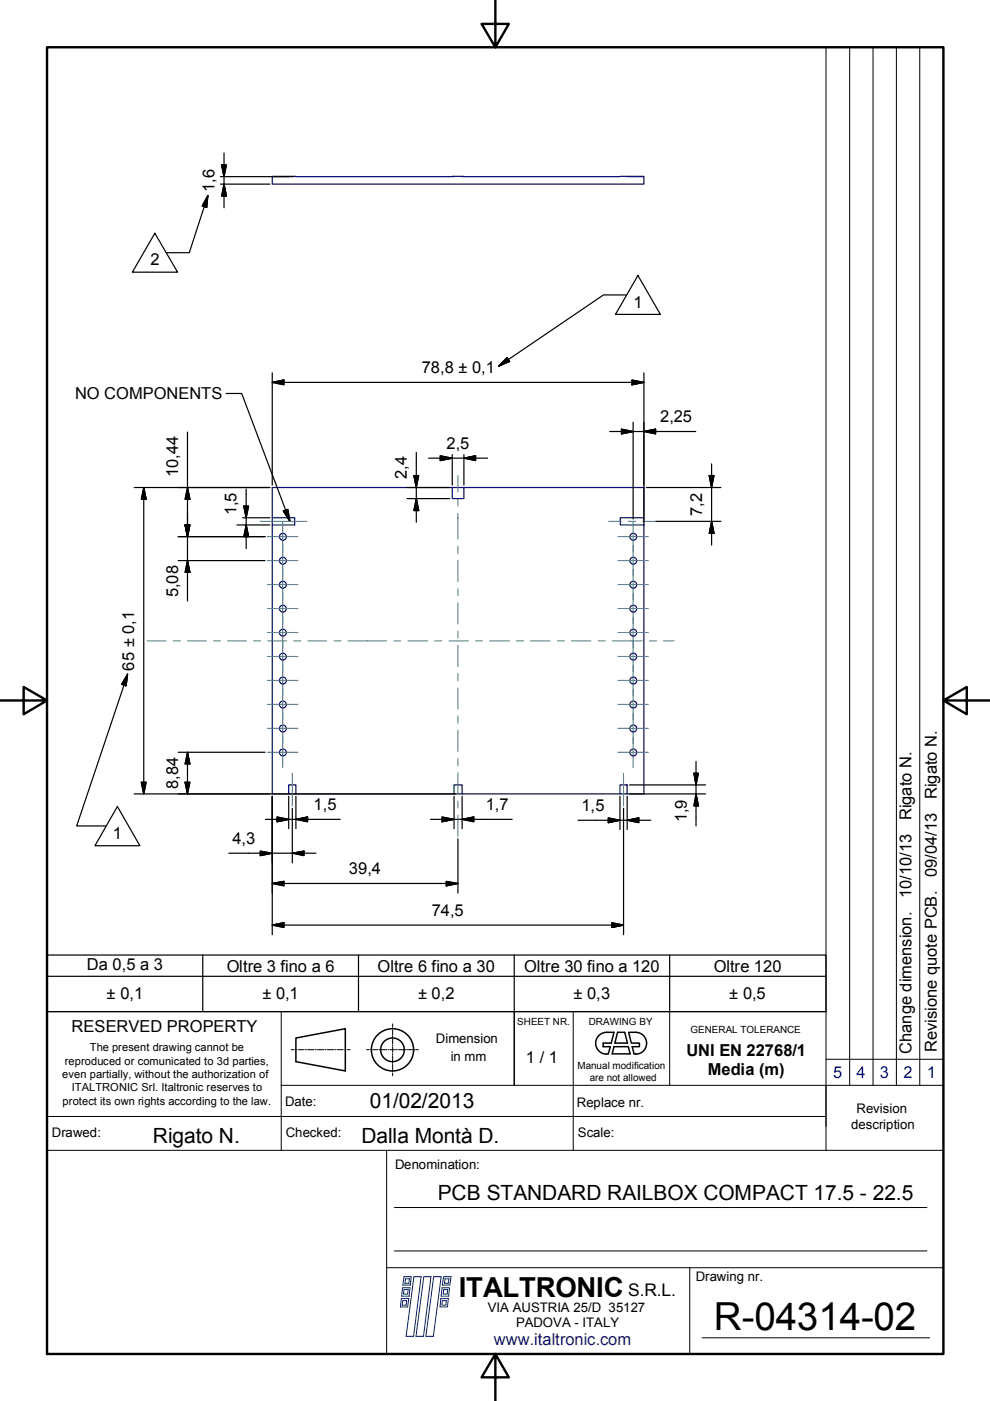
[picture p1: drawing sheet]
<svg xmlns="http://www.w3.org/2000/svg" width="210mm" height="297mm" viewBox="0 0 210 297" stroke-linecap="round" stroke-linejoin="round" font-family="sans-serif">
<!-- layer: Spigoli visibili(ISO) -->
<g fill="none" stroke="#000080" stroke-width=".25">
<path d="M61.2 37.4h-3.5v1.6h78.8v-1.5h-78.8M96.3 37.4l-.4 .1M98 37.4l.4 .1M133 37.4l3.5 .1M57.7 109.8h4.8v1.5h-4.8M95.9 103.4h-38.2v64.9h3.5M95.9 103.4h2.5v2.3h-2.5zM98.4 103.4h38.1v6.4M131.5 109.8h5v1.5h-5zM136.5 111.3v57h-3.5M61.2 166.4h1.5v1.9h-1.5zM62.7 168.3h68.7"/>
<path d="M96.3 168.3v-1.9h1.7v1.9M131.4 166.4h1.6v1.9h-1.6z"/>
<circle cx="60" cy="113.8" r=".73"/>
<circle cx="60" cy="118.9" r=".73"/>
<circle cx="134.3" cy="113.8" r=".73"/>
<circle cx="134.3" cy="118.9" r=".73"/>
<circle cx="60" cy="139.2" r=".73"/>
<circle cx="60" cy="134.1" r=".73"/>
<circle cx="60" cy="129" r=".73"/>
<circle cx="60" cy="124" r=".73"/>
<circle cx="134.3" cy="129" r=".73"/>
<circle cx="134.3" cy="124" r=".73"/>
<circle cx="134.3" cy="134.1" r=".73"/>
<circle cx="134.3" cy="139.2" r=".73"/>
<circle cx="60" cy="149.4" r=".73"/>
<circle cx="60" cy="144.3" r=".73"/>
<circle cx="60" cy="154.4" r=".73"/>
<circle cx="60" cy="159.5" r=".73"/>
<circle cx="134.3" cy="159.5" r=".73"/>
<circle cx="134.3" cy="149.4" r=".73"/>
<circle cx="134.3" cy="144.3" r=".73"/>
<circle cx="134.3" cy="154.4" r=".73"/>
</g>
<!-- layer: Bordo_0 -->
<path d="M10 10h190v277.1h-190zM105 0v10l-2.9-4.9h5.8l-2.9 4.9M0 148.5h10l-5-2.8v5.7l5-2.9M200 148.5l5 2.9v-5.7l-5 2.8h10M105 287.1l2.9 4.9h-5.8l2.9-4.9v9.9" fill="none" stroke="#000" stroke-width=".51"/>
<!-- layer: Geometria schizzo(ISO) -->
<path d="M10 202.5h165.1v12h-165.1zM10 207h165.1M43 202.5v12M76 202.5v12M109 202.5v12M142 202.5v12" fill="none" stroke="#000" stroke-width=".25"/>
<!-- layer: AM_0 -->
<g fill="none" stroke="#000" stroke-width=".32">
<path d="M109 214.5v15.6M130.9 218.9h1.6l.5 2.3h-2.6zM62.7 220.1l10.5-2v9l-10.5-2zM128.7 223.4h.3l.4-1.5h-1.5v-.7h1.7l.6-2.3a3.4 3.4 0 0 0-3.4 .8 2.32 2.32 0 0 0-.3 2.5 2.32 2.32 0 0 0 2.1 1.3M130.2 221.9h3l.4 1.5h-3.8zM134.8 223.4h-.4l-.4-1.5h1.6v-.7h-1.7l-.6-2.3a3.4 3.4 0 0 1 3.3 .8 2.32 2.32 0 0 1 .3 2.5 2.32 2.32 0 0 1-2.1 1.3"/>
<circle cx="83.2" cy="222.6" r="4.5"/>
<circle cx="83.2" cy="222.6" r="2.51"/>
</g>
<!-- layer: AM_7 -->
<g fill="none" stroke="#000" stroke-width=".21">
<path d="M83.2 217.1v.6M83.2 217.9v.2M83.2 218.4v1.1M83.2 219.7v.2M61.7 222.6h.7M62.6 222.6h.3M63.2 222.6h1.3M64.7 222.6h.3M65.2 222.6h1.3M66.8 222.6h.3M67.3 222.6h1.3M68.9 222.6h.3"/>
<path d="M69.4 222.6h1.3M71 222.6h.2M71.5 222.6h1.3M73.1 222.6h.2M73.6 222.6h.6M77.7 222.6h.6M78.5 222.6h.2M79 222.6h1.1M80.4 222.6h.2M80.8 222.6h1.2M82.2 222.6h.2M82.7 222.6h1.1"/>
<path d="M83.2 220.2v1.1M83.2 221.5v.3M83.2 222v1.1M83.2 223.4v.2M83.2 223.8v1.2M83.2 225.2v.3M83.2 225.7v1.1M83.2 227.1v.2M83.2 227.5v.6M84 222.6h.3M84.5 222.6h1.2M85.9 222.6h.2"/>
<path d="M86.3 222.6h1.2M87.7 222.6h.2M88.1 222.6h.6"/>
</g>
<!-- layer: AM_0 -->
<g fill="none" stroke="#000" stroke-width=".21">
<path d="M180.1 10v220.1M185.1 10v220.1M190.1 10v220.1M195 10v220.1M59.6 214.5v29.4M121.5 214.5v29.4M142 214.5v15.6M175.1 214.5h-165.1v72.6h190v-277.1h-24.9v233.9M10 236.7h165.1M59.6 230.1h140.4M175.1 224.6h24.9M10 243.9h190"/>
<path d="M82 243.9v43.2M83.6 256h112.9M82 268.8h118M83.6 265.2h112.9M146.2 268.8v18.3M148.8 283.6h48.3"/>
</g>
<g fill="none" stroke="#001f7f" stroke-width=".21">
<path d="M85.1 275.3h1.6l-.3 1.8h-1.5zM85.3 273h1.6l-.2 1.8h-1.5zM85.4 275.8h.8l-.1 .9h-.8zM85.7 270.7h1.5l-.2 1.8h-1.6zM85.7 273.4h.9l-.2 1h-.9zM86 271.1h.8l-.1 1h-.8zM87.8 270.7h1.5l-1.6 12.6h-1.6zM89.9 270.7h1.5l-1.6 12.6h-1.6zM91.9 270.7h1.6l-1.6 12.6h-1.6zM93.5 275.3h1.6l-.2 1.8h-1.6zM93.7 273h1.6l-.2 1.8h-1.6zM93.8 275.8h.8v.9h-.9z"/>
<path d="M94 273.4h.9l-.1 1h-.8zM94 270.7h1.6l-.2 1.8h-1.6zM94.4 271.1h.8l-.1 1h-.9z"/>
</g>
<!-- layer: Quote(ISO) -->
<g fill="none" stroke="#000" stroke-width=".25">
<path d="M46.7 39h10.5M46.7 37.5h15.5M47 35h1l-.5 2.5zM47.5 39l.5 2.6h-1zM47.5 32.4v11.7M57.7 79v23.9M136.5 79v31.5M39.8 91.6v35.8M57.7 81.1l2.5-.5v1zM57.7 81.1h78.8M88.3 95.9v14.8M90.9 97.1h12.5"/>
<path d="M93.3 96.6l2.6 .5-2.6 .5zM95.9 96.4v6.5M98.4 97.1l2.4-.5v1zM98.4 96.4v6.5M129.3 91.5h18.2M131.8 91l2.4 .5-2.4 .5zM134 80.6l2.5 .5-2.5 .5zM134.2 89.5v20.5M136.5 91.5l2.5-.5v1zM150.9 98.3v17.3M28.4 103.4h28.8M30.5 103.4l.5 2.4h-1z"/>
<path d="M30.5 103.4v64.9M37.8 113.8h18.4M37.8 118.9h18.4M39.2 111.3h1.1l-.5 2.5zM39.8 118.9l.5 2.4h-1.1zM39.8 103.4l.5 2.4h-1.1zM50.2 111.3h7M51.4 109.8h5.8M51.7 107.3h1l-.5 2.5zM52.2 111.3l.5 2.5h-1zM52.2 103.7v12.6M86.3 103.4h9.1"/>
<path d="M86.3 105.7h9.1M87.8 100.8h1l-.5 2.6zM88.3 105.7l.5 2.6h-1zM136.5 110.7v.1M137 103.4h15.8M139 110.5h13.8M150.4 100.8h1l-.5 2.6zM150.9 110.5l.5 2.6h-1zM37.8 159.5h18.4M39.8 159.5l.5 2.5h-1.1zM39.8 159.5v8.8M28.4 168.3h33.5"/>
<path d="M30 165.8h1l-.5 2.5zM39.2 165.8h1.1l-.5 2.5zM56.3 173.7h15.8M57.7 168.8v29.4M58.7 173.2l2.5 .5-2.5 .5zM61.2 168.8v6.9M62 171.4v11.5M62.1 168.3h34.5M62.7 173.7l2.5-.5v1zM62.7 168.8v6.9M91.2 173.7h17.4M93.7 173.2l2.6 .5-2.6 .5z"/>
<path d="M96.3 168.8v6.9M97.1 177.8v11.5M98 173.7l2.5-.5v1zM98 168.8v6.9M122.6 173.9h15.4M129 173.4l2.4 .5-2.4 .5zM131.4 168.8v7.1M132.2 171.4v26.8M133 173.9l2.4-.5v1zM133 168.8v7.1M133.5 168.3h16.1M133.5 166.4h16.1"/>
<path d="M147.1 163.9h1l-.5 2.5zM147.6 168.3l.5 2.6h-1zM147.6 161.5v13.6M48.5 180.9h18.5M55.2 180.5l2.5 .4-2.5 .5zM57.7 187.3l2.5-.4v.9zM57.7 196.1l2.5-.5v1zM57.7 187.3h39.4M57.7 196.1h74.5M62 180.9l2.5-.4v.9zM94.6 186.9l2.5 .4-2.5 .5zM129.7 195.6l2.5 .5-2.5 .5z"/>
</g>
<g fill="#000" stroke="#000" stroke-width=".25">
<path d="M47 35l.5 2.5zM47 35h1l-.5 2.5zM47.5 39l.5 2.6zM47.5 39l.5 2.6h-1zM57.7 81.1l2.5-.5zM57.7 81.1l2.5-.5v1zM93.3 97.6l2.6-.5zM93.3 96.6l2.6 .5-2.6 .5zM98.4 97.1l2.4-.5zM98.4 97.1l2.4-.5v1zM131.8 92l2.4-.5zM131.8 91l2.4 .5-2.4 .5z"/>
<path d="M134 81.6l2.5-.5zM134 80.6l2.5 .5-2.5 .5zM136.5 91.5l2.5-.5zM136.5 91.5l2.5-.5v1zM30.5 103.4l.5 2.4zM30.5 103.4l.5 2.4h-1zM39.2 111.3l.6 2.5zM39.2 111.3h1.1l-.5 2.5zM39.8 103.4l.5 2.4zM39.8 103.4l.5 2.4h-1.1zM51.7 107.3l.5 2.5zM51.7 107.3h1l-.5 2.5z"/>
<path d="M52.2 111.3l.5 2.5zM52.2 111.3l.5 2.5h-1zM87.8 100.8l.5 2.6zM87.8 100.8h1l-.5 2.6zM88.3 105.7l.5 2.6zM88.3 105.7l.5 2.6h-1zM150.4 100.8l.5 2.6zM150.4 100.8h1l-.5 2.6zM150.9 110.5l.5 2.6zM150.9 110.5l.5 2.6h-1zM39.8 118.9l.5 2.4zM39.8 118.9l.5 2.4h-1.1z"/>
<path d="M30 165.8l.5 2.5zM30 165.8h1l-.5 2.5zM39.2 165.8l.6 2.5zM39.2 165.8h1.1l-.5 2.5zM39.8 159.5l.5 2.5zM39.8 159.5l.5 2.5h-1.1zM58.7 174.2l2.5-.5zM58.7 173.2l2.5 .5-2.5 .5zM62.7 173.7l2.5-.5zM62.7 173.7l2.5-.5v1zM93.7 174.2l2.6-.5zM93.7 173.2l2.6 .5-2.6 .5z"/>
<path d="M98 173.7l2.5-.5zM98 173.7l2.5-.5v1zM129 174.4l2.4-.5zM129 173.4l2.4 .5-2.4 .5zM133 173.9l2.4-.5zM133 173.9l2.4-.5v1zM147.1 163.9l.5 2.5zM147.1 163.9h1l-.5 2.5zM147.6 168.3l.5 2.6zM147.6 168.3l.5 2.6h-1zM55.2 181.4l2.5-.5zM55.2 180.5l2.5 .4-2.5 .5z"/>
<path d="M57.7 187.3l2.5-.4zM57.7 187.3l2.5-.4v.9zM57.7 196.1l2.5-.5zM57.7 196.1l2.5-.5v1zM62 180.9l2.5-.4zM62 180.9l2.5-.4v.9zM94.6 187.8l2.5-.5zM94.6 186.9l2.5 .4-2.5 .5zM129.7 196.6l2.5-.5zM129.7 195.6l2.5 .5-2.5 .5z"/>
</g>
<!-- layer: Centro(ISO) -->
<g fill="none" stroke="#408080" stroke-width=".21">
<path d="M56.7 113.8h6.5M56.7 118.9h6.5M59.9 110.5v6.5M59.9 115.6v6.5M131 113.8h6.5M131 118.9h6.5M134.2 110.5v6.5M134.2 115.6v6.5M56.7 123.9h6.5M56.7 129h6.5M56.7 134.1h6.5M56.7 139.2h6.5"/>
<path d="M59.9 120.7v6.5M59.9 125.8v6.5M59.9 130.9v6.4M59.9 135.9v6.5M131 123.9h6.5M131 129h6.5M131 134.1h6.5M131 139.2h6.5M134.2 120.7v6.5M134.2 125.8v6.5M134.2 130.9v6.4M134.2 135.9v6.5"/>
<path d="M56.7 144.3h6.5M56.7 149.3h6.5M56.7 154.4h6.5M56.7 159.5h6.5M59.9 141v6.5M59.9 146.1v6.5M59.9 151.2v6.5M59.9 156.3v6.4M131 144.3h6.5M131 149.3h6.5M131 154.4h6.5M131 159.5h6.5"/>
<path d="M134.2 141v6.5M134.2 146.1v6.5M134.2 151.2v6.5M134.2 156.3v6.4"/>
</g>
<!-- layer: Simboli(ISO) -->
<path d="M44.1 41.5l-.3 2.5zM44.1 41.5l-.3 2.5-.9-.3zM107.5 75.8l-1.8 1.8zM107.5 75.8l.6 .8-2.4 1zM60.1 108.3l1.4 2.2zM60.1 108.3l.9-.3 .5 2.5zM27.1 142.9l-.4 2.5zM27.1 142.9l-.4 2.5-.9-.3z" fill="#000" stroke="#000" stroke-width=".25"/>
<path d="M32.8 49.5l4.9 8.2h-9.6zM44.1 41.5l-.3 2.5-.9-.3zM44.1 41.5l-4 12.1h-4.9M135.3 58.4l4.7 8.3h-9.5zM107.5 75.8l.6 .8-2.4 1zM132.8 62.5h-4.8l-22.3 15.1M47.9 83.4h3.3l10.2 27.1-1.3-2.2 .9-.3 .5 2.5M27.1 142.9l-.4 2.5-.9-.3zM27.1 142.9l-10.8 32.2h6.2M24.9 171l4.8 8.3h-9.6z" fill="none" stroke="#000" stroke-width=".25"/>
<g fill="none" stroke="#408080" stroke-width=".21">
<path d="M55.2 110.5h9.8M97.1 100.8v3.5M97.1 105.8v1.5M97.1 108.8v5.5M97.1 115.8v1.5M97.1 118.8v4.5M129 110.5h2.8M133.2 110.5h1.5M136.3 110.5h2.7M31.2 135.9h4M36.7 135.9h1.5M39.8 135.9h4"/>
<path d="M45.3 135.9h1.4M48.3 135.9h4M53.8 135.9h1.4M56.8 135.9h4M62.3 135.9h1.5M65.3 135.9h4M70.8 135.9h1.5M73.8 135.9h8.2M83.5 135.9h1.5M86.5 135.9h4.2M92.1 135.9h1.6M95.2 135.9h4.1"/>
<path d="M97.1 124.8v1.5M97.1 127.8v4.5M97.1 133.8v1.5M97.1 136.8v4.5M100.8 135.9h1.5M103.8 135.9h4.2M109.5 135.9h1.5M112.5 135.9h4.1M118.2 135.9h1.4M121.2 135.9h4.1M126.8 135.9h1.5M129.8 135.9h6.3"/>
<path d="M137.7 135.9h1.5M140.7 135.9h2.2M97.1 142.8v1.5M97.1 145.8v4.6M97.1 151.8v1.5M97.1 154.8v4.5M62 163.9v7M97.1 160.8v1.6M97.1 163.8v4.5M97.1 169.8v1.5M97.1 172.8v4.5M132.2 163.9v7"/>
</g>
<text font-size="8.2" x="151.4" y="281.9">R-04314-02</text>
<text font-size="5.8" x="97.3" y="275.1">ITALTRONIC</text>
<g font-size="4.4">
<text x="78.4" y="234.9">01/02/2013</text>
<text x="32.4" y="242.2">Rigato N.</text>
<text x="76.6" y="242.2">Dalla Montà D.</text>
<text x="92.8" y="254.4">PCB STANDARD RAILBOX COMPACT 17.5 - 22.5</text>
</g>
<text font-size="3.7" x="133.2" y="274.7">S.R.L.</text>
<g font-size="3.5">
<text x="45.5" y="40.7" transform="rotate(-90 45.5 40.7)">1,6</text>
<text x="31.9" y="56.2">2</text>
<text x="134.3" y="65.2">1</text>
<text x="89.5" y="79">78,8 ± 0,1</text>
<text x="15.9" y="84.7">NO COMPONENTS</text>
<text x="140" y="89.5">2,25</text>
<text x="94.7" y="95.1">2,5</text>
<text x="37.8" y="101.1" transform="rotate(-90 37.8 101.1)">10,44</text>
<text x="86.2" y="101.6" transform="rotate(-90 86.2 101.6)">2,4</text>
<text x="50.2" y="109.3" transform="rotate(-90 50.2 109.3)">1,5</text>
<text x="148.8" y="109.4" transform="rotate(-90 148.8 109.4)">7,2</text>
<text x="37.8" y="126.7" transform="rotate(-90 37.8 126.7)">5,08</text>
<text x="28.4" y="142.2" transform="rotate(-90 28.4 142.2)">65 ± 0,1</text>
<text x="37.8" y="167.3" transform="rotate(-90 37.8 167.3)">8,84</text>
<text x="66.5" y="171.7">1,5</text>
<text x="103" y="171.7">1,7</text>
<text x="123.3" y="171.9">1,5</text>
<text x="193.2" y="173.9" transform="rotate(-90 193.2 173.9)">Rigato N.</text>
<text x="198.6" y="169.5" transform="rotate(-90 198.6 169.5)">Rigato N.</text>
<text x="23.9" y="177.8">1</text>
<text x="49.3" y="178.9">4,3</text>
<text x="145.6" y="174.4" transform="rotate(-90 145.6 174.4)">1,9</text>
<text x="74" y="185.3">39,4</text>
<text x="198.6" y="186" transform="rotate(-90 198.6 186)">09/04/13</text>
<text x="193.2" y="190.4" transform="rotate(-90 193.2 190.4)">10/10/13</text>
<text x="91.6" y="194.1">74,5</text>
<text x="18.4" y="205.7">Da 0,5 a 3</text>
<text x="48.1" y="206">Oltre 3 fino a 6</text>
<text x="80.1" y="206">Oltre 6 fino a 30</text>
<text x="111.1" y="206">Oltre 30 fino a 120</text>
<text x="151.3" y="206">Oltre 120</text>
<text x="22.6" y="211.8">± 0,1</text>
<text x="55.6" y="211.8">± 0,1</text>
<text x="88.6" y="211.8">± 0,2</text>
<text x="121.6" y="211.8">± 0,3</text>
<text x="154.6" y="211.8">± 0,5</text>
<text x="15.2" y="218.8">RESERVED PROPERTY</text>
<text x="111.5" y="225.3">1 / 1</text>
<text x="145.5" y="224">UNI EN 22768/1</text>
<text x="150.1" y="227.9">Media (m)</text>
<text x="193.2" y="223.4" transform="rotate(-90 193.2 223.4)">Change dimension.</text>
<text x="198.6" y="223.1" transform="rotate(-90 198.6 223.1)">Revisione quote PCB.</text>
</g>
<g font-size="3.5" fill="#00f">
<text x="176.7" y="228.6">5</text>
<text x="181.6" y="228.6">4</text>
<text x="186.6" y="228.6">3</text>
<text x="191.6" y="228.6">2</text>
<text x="196.5" y="228.6">1</text>
</g>
<text font-size="3.5" fill="#260099" x="104.7" y="285.2">www.italtronic.com</text>
<g font-size="2.8">
<text x="92.4" y="221.2">Dimension</text>
<text x="95.6" y="224.9">in mm</text>
<text x="60.5" y="234.6">Date:</text>
<text x="122.3" y="234.6">Replace nr.</text>
<text x="180.5" y="239.3">description</text>
<text x="181.6" y="236.1">Revision</text>
<text x="11" y="241">Drawed:</text>
<text x="60.6" y="241">Checked:</text>
<text x="122.5" y="241">Scale:</text>
<text x="83.8" y="247.8">Denomination:</text>
<text x="147.5" y="271.6">Drawing nr.</text>
<text x="103.4" y="278.2">VIA AUSTRIA 25/D 35127</text>
<text x="109.4" y="281.3">PADOVA - ITALY</text>
</g>
<g font-size="2.3">
<text x="13.8" y="225.7">reproduced or comunicated to 3d parties,</text>
<text x="19" y="222.9">The present drawing cannot be</text>
<text x="13.2" y="228.6">even partially, without the authorization of</text>
<text x="15.2" y="231.4">ITALTRONIC Srl. Italtronic reserves to</text>
<text x="13.3" y="234.2">protect its own rights according to the law.</text>
</g>
<g font-size="2.1">
<text x="109.7" y="217.3">SHEET NR.</text>
<text x="124.8" y="217.2">DRAWING BY</text>
<text x="146.4" y="218.9">GENERAL TOLERANCE</text>
<text x="122.4" y="226.6">Manual modification</text>
<text x="125" y="229.2">are not allowed</text>
</g>
</svg>
